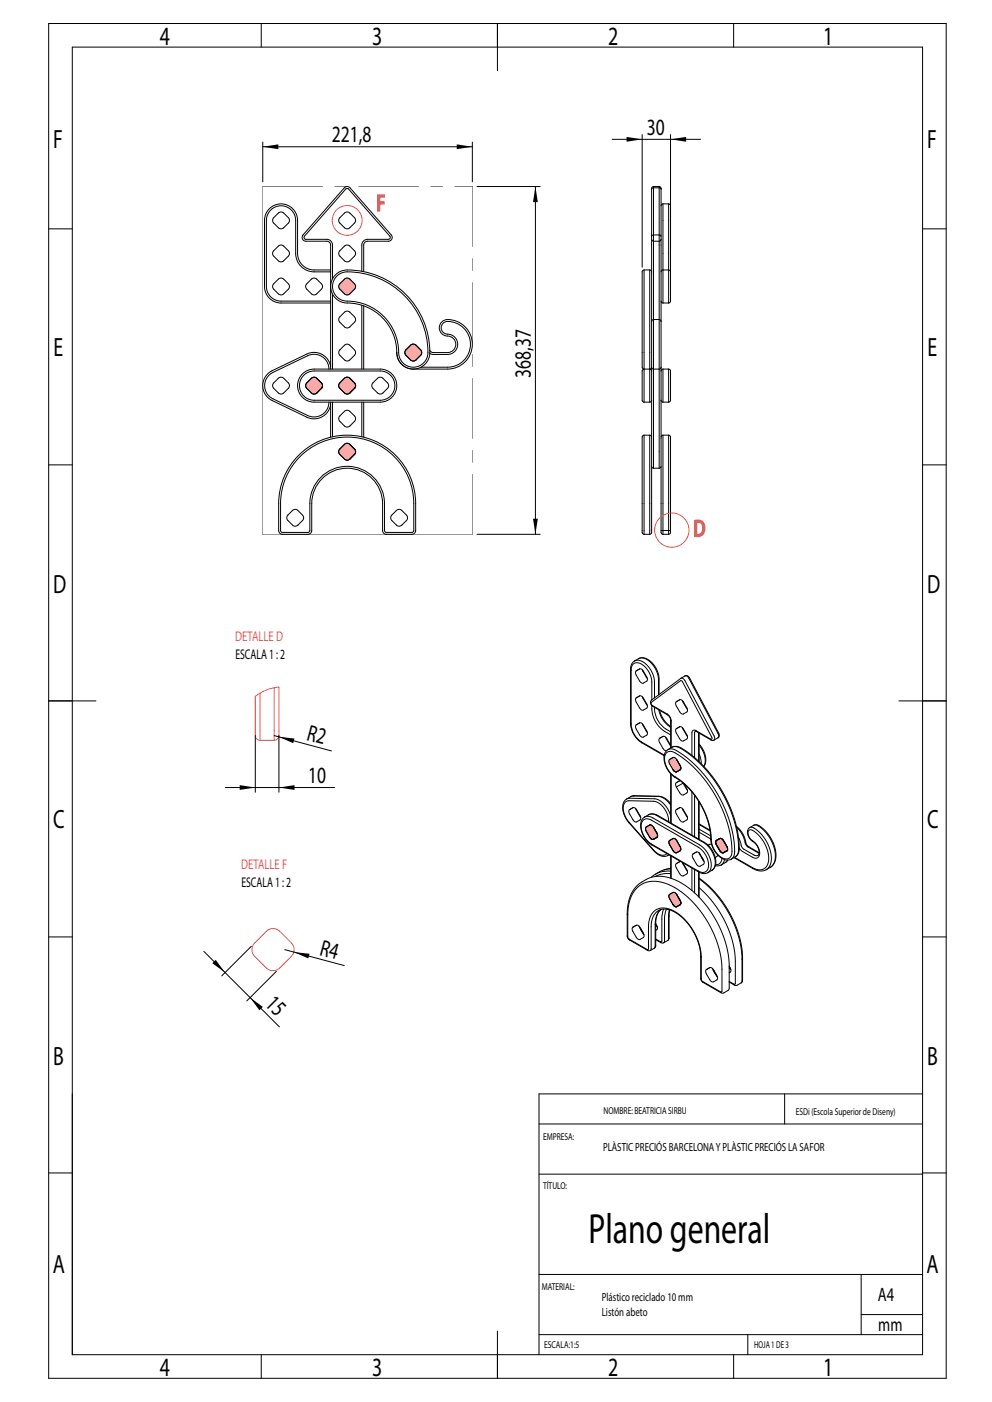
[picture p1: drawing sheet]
<svg xmlns="http://www.w3.org/2000/svg" width="210mm" height="297mm" viewBox="0 0 210 297" stroke-linecap="round" stroke-linejoin="round" font-family="sans-serif">
<!-- layer: 0 -->
<g fill="none" stroke="#000" stroke-width=".21">
<path d="M10.3 5h190v287h-190zM15.3 10h180v277h-180zM55.3 5v5M105.3 5v10M155.3 5v5M55.6 39.5v73.7h44.4M55.6 30.1v8.4M55.6 31.1h44.4M100 30.1v8.4M101 39.5h13.3M113.3 39.5v73.7M129.6 29.5h18.7"/>
<path d="M135.9 28.5v28.1M138.3 39.5h1.2M138.3 39.5l-.4 .4v72.9l-.4 .4M138.3 39.5v59.7M139.5 39.5l.4 .4v72.9l.4 .4M139.5 39.5v59.7M141.9 28.5v35.3l-.4 .4M10.3 48.5h5M58.9 45.1a.8 .8 0 0 1 1.2 0l.9 1a.8 .8 0 0 1 0 1.2l-.9 .9a.8 .8 0 0 1-1.2 0l-1-.9a.8 .8 0 0 1 0-1.2zM58.9 52.1a.8 .8 0 0 1 1.2 0l.9 1a.8 .8 0 0 1 0 1.2l-.9 .9a.8 .8 0 0 1-1.2 0l-1-.9a.8 .8 0 0 1 0-1.2zM58.9 59.1a.8 .8 0 0 1 1.2 0l.9 1a.8 .8 0 0 1 0 1.2l-.9 .9a.8 .8 0 0 1-1.2 0l-1-.9a.8 .8 0 0 1 0-1.2zM65.9 59.1a.8 .8 0 0 1 1.2 0l.9 1a.8 .8 0 0 1 0 1.2l-.9 .9a.8 .8 0 0 1-1.2 0l-1-.9a.8 .8 0 0 1 0-1.2z"/>
<path d="M70 57.6h-3.5a3.9 3.9 0 0 1-3.9-3.9v-7a3.1 3.1 0 0 0-3.1-3.1 3.1 3.1 0 0 0-3.1 3.1v14a3.1 3.1 0 0 0 3.1 3.1h10.5M70 57.2h-3.5a3.5 3.5 0 0 1-3.5-3.5v-7a3.5 3.5 0 0 0-3.5-3.5 3.5 3.5 0 0 0-3.5 3.5v14a3.5 3.5 0 0 0 3.5 3.5h10.5M71 58.2a4.2 4.2 0 0 1 4.2-.9 17.4 17.4 0 0 1 15.7 18.1 3.5 3.5 0 0 1-3.8 2.8 3.5 3.5 0 0 1-3.1-3.5 10.7 10.7 0 0 0-11.2-10.6 3.5 3.5 0 0 1-1.8-5.9zM71.6 58.3a4.2 4.2 0 0 1 3.5-.6 17 17 0 0 1 15.4 17.7 3.1 3.1 0 0 1-3.4 2.4 3.1 3.1 0 0 1-2.7-3.1 11.1 11.1 0 0 0-11.6-11 3.1 3.1 0 0 1-2.3-2.3 3.1 3.1 0 0 1 1.1-3.1zM71.9 46.1l1-1a.8 .8 0 0 1 1.2 0l.9 1a.8 .8 0 0 1 0 1.2l-.9 .9a.8 .8 0 0 1-1.2 0l-1-.9a.8 .8 0 0 1 0-1.2zM71.9 53.1l1-1a.8 .8 0 0 1 1.2 0l.9 1a.8 .8 0 0 1 0 1.2l-.9 .9a.8 .8 0 0 1-1.2 0l-1-.9a.8 .8 0 0 1 0-1.2zM76.6 57.5v-5.6a1.2 1.2 0 0 1 1.2-1.2h4.4a.4 .4 0 0 0 .4-.2 .4 .4 0 0 0-.1-.5l-8.7-9.9-.4-.2-8.9 10.1a.4 .4 0 0 0-.1 .5 .4 .4 0 0 0 .4 .2h4.4a1.2 1.2 0 0 1 1.2 1.2v7.2M77 57.5v-5.6a.8 .8 0 0 1 .8-.8h4.4a.8 .8 0 0 0 .8-.5 .8 .8 0 0 0-.2-.8l-8.7-10a.8 .8 0 0 0-1.2 0l-8.7 10a.8 .8 0 0 0-.2 .8 .8 .8 0 0 0 .8 .5h4.4a.8 .8 0 0 1 .8 .8v26.3M136.3 57.2l-.4 .4v20.2l.4 .4M136.3 57.2h1.2M136.3 57.2v28M137.5 57.2l.4 .4"/>
<path d="M137.5 57.2v28M139.9 50l-.4-.2h-1.2l-.4 .2M139.9 40.1l-.4-.3h-1.2l-.4 .3M139.9 50.7l-.4 .4h-1.2l-.4-.4M140.3 43.2h1.2M140.3 43.2l-.4 .4M140.3 43.2v21M141.5 43.2l.4 .4M141.5 43.2v21M141.9 57.6l-.4-.4h-1.2l-.4 .4M195.3 48.5h5M64 79.2a3.5 3.5 0 0 1 2.5-1h14a3.5 3.5 0 0 1 3.5 3.5 3.5 3.5 0 0 1-3.5 3.5h-14a3.5 3.5 0 0 1-3.2-2.2 3.5 3.5 0 0 1 .7-3.8z"/>
<path d="M64.6 79.3l1.2-.6 .7-.1h14a3.1 3.1 0 0 1 3.1 3.1 3.1 3.1 0 0 1-3.1 3.1h-14a3.1 3.1 0 0 1-2.9-2.1 3.1 3.1 0 0 1 1-3.4zM69.6 78.2a3.1 3.1 0 0 0-4.5-2.8l-7.4 3.5a3.1 3.1 0 0 0-1.7 2.8 3.1 3.1 0 0 0 1.8 2.8l7.3 3.5a3.1 3.1 0 0 0 4.5-2.8M70 77.7a3.5 3.5 0 0 0-5-2.7l-7.5 3.6a3.5 3.5 0 0 0-1.9 3.1 3.5 3.5 0 0 0 2 3.1l7.4 3.6a3.5 3.5 0 0 0 5-2.7M70.4 62.3v15.9M71.9 74.1l1-1a.8 .8 0 0 1 1.2 0l.9 1a.8 .8 0 0 1 0 1.2l-.9 .9a.8 .8 0 0 1-1.2 0l-1-.9a.8 .8 0 0 1 0-1.2zM71.9 67.1l1-1a.8 .8 0 0 1 1.2 0l.9 1a.8 .8 0 0 1 0 1.2l-.9 .9a.8 .8 0 0 1-1.2 0l-1-.9a.8 .8 0 0 1 0-1.2zM76.6 64.7v13.5M77 64.8v13.4M86.9 73.1a.8 .8 0 0 1 1.2 0l.9 1a.8 .8 0 0 1 0 1.2l-.9 .9a.8 .8 0 0 1-1.2 0l-1-.9a.8 .8 0 0 1 0-1.2zM91 74.2l.2 .3 .5 .2h3a1.75 1.75 0 0 0 1.8-1.8 1.75 1.75 0 0 0-1.8-1.7 1.75 1.75 0 0 1-1.7-1.8 1.75 1.75 0 0 1 1.7-1.7 5.3 5.3 0 0 1 5.3 5.2 5.3 5.3 0 0 1-5.3 5.3h-7.2a3.5 3.5 0 0 1-3.5-3.6M91 74.8l.7 .3h3a2.2 2.2 0 0 0 2.2-2.4 2.2 2.2 0 0 0-2.6-2 1.35 1.35 0 0 1-.9-1.5 1.35 1.35 0 0 1 1.3-1.1 4.8 4.8 0 0 1 4.9 4.8 4.8 4.8 0 0 1-4.9 4.9h-5.6M136.3 78.2l-.4 .4v6.2l.4 .4"/>
<path d="M136.3 78.2h1.2M137.6 78.2l.3 .4M139.9 68.1l-.4-.4h-1.2l-.4 .4M139.9 63.8l.4 .4M139.9 77.8l-.4 .4h-1.2l-.4-.4-.4 .4M140.3 78.2l-.4 .4M140.3 78.2h1.2M140.3 64.2h1.2M140.3 78.2v7M141.5 78.2l.4 .4v6.2l-.4 .4M141.5 78.2v7M10.3 98.5h5"/>
<path d="M57.9 81.1l1-1a.8 .8 0 0 1 1.2 0l.9 1a.8 .8 0 0 1 0 1.2l-.9 .9a.8 .8 0 0 1-1.2 0l-1-.9a.8 .8 0 0 1 0-1.2zM63 97.2a14.1 14.1 0 0 1 15.6-3.7 14.1 14.1 0 0 1 9 13.2l-.1 5.9-.3 .2h-5.4l-.4-.4v-5.7a7.9 7.9 0 0 0-7.9-7.9 7.9 7.9 0 0 0-7.9 7.9l-.1 5.9-.3 .2h-5.4l-.4-.4v-5.7a14 14 0 0 1 3.6-9.5zM64.9 81.1l1-1a.8 .8 0 0 1 1.2 0l.9 1a.8 .8 0 0 1 0 1.2l-.9 .9a.8 .8 0 0 1-1.2 0l-1-.9a.8 .8 0 0 1 0-1.2zM70 85.2v7.4M70.4 85.2v7.3M71.9 95.1l1-1a.8 .8 0 0 1 1.2 0l.9 1a.8 .8 0 0 1 0 1.2l-.9 .9a.8 .8 0 0 1-1.2 0l-1-.9a.8 .8 0 0 1 0-1.2zM71.9 81.1l1-1a.8 .8 0 0 1 1.2 0l.9 1a.8 .8 0 0 1 0 1.2l-.9 .9a.8 .8 0 0 1-1.2 0l-1-.9a.8 .8 0 0 1 0-1.2zM72.9 87.1a.8 .8 0 0 1 1.2 0l.9 1a.8 .8 0 0 1 0 1.2l-.9 .9a.8 .8 0 0 1-1.2 0l-1-.9a.8 .8 0 0 1 0-1.2zM76.6 85.2v7.3M77 85.2v7.4M78.9 81.1l1-1a.8 .8 0 0 1 1.2 0l.9 1a.8 .8 0 0 1 0 1.2l-.9 .9a.8 .8 0 0 1-1.2 0l-1-.9a.8 .8 0 0 1 0-1.2zM136.3 92.2h1.2"/>
<path d="M136.3 92.2l-.4 .4v20.2l.4 .4M136.3 85.2h1.2M136.3 92.2v21M137.5 92.2l.4 .4M137.5 92.2v21M137.9 98.8l.4 .4M137.9 84.8l-.4 .4M138.3 99.2h1.2M139.9 84.8l.4 .4M139.9 98.8l-.4 .4M140.3 92.2h1.2M140.3 92.2l-.4 .4"/>
<path d="M140.3 85.2h1.2M140.3 92.2v21M141.5 92.2l.4 .4v20.2l-.4 .4M141.5 92.2v21M195.3 98.5h5M60.9 109.1l1-1a.8 .8 0 0 1 1.2 0l.9 1a.8 .8 0 0 1 0 1.2l-.9 .9a.8 .8 0 0 1-1.2 0l-1-.9a.8 .8 0 0 1 0-1.2zM65.2 113.2a.8 .8 0 0 0 .8-.8v-5.7a7.5 7.5 0 0 1 7.5-7.5 7.5 7.5 0 0 1 7.5 7.5v5.7a.8 .8 0 0 0 .8 .8M82.9 109.1l1-1a.8 .8 0 0 1 1.2 0l.9 1a.8 .8 0 0 1 0 1.2l-.9 .9a.8 .8 0 0 1-1.2 0l-1-.9a.8 .8 0 0 1 0-1.2zM87.2 113.2a.8 .8 0 0 0 .8-.8 26.5 26.5 0 0 0-.7-10 14.5 14.5 0 0 0-16-10 14.5 14.5 0 0 0-12.3 14.3v5.7a.8 .8 0 0 0 .8 .8M101 113.2h13.3M136.3 113.2h1.2M139.9 112.4h2"/>
<path d="M140.3 113.2h1.2M135.2 139.5l-.9 .5a2.32 2.32 0 0 1 2.8 1 5.5 5.5 0 0 1 1.5 3.5v3.3M135.2 139.5a2.67 2.67 0 0 1 3.1 1.4l.7 1.3 .3 .9 .1 4.1M135.2 139.5a2.94 2.94 0 0 1 3.5 1.7 5.1 5.1 0 0 1 .8 2.6v3.3M10.3 148.5h10M54 155.8v12M58 155.8l12.2 3.3M59 155.8v12M133.5 153.2a5.2 5.2 0 0 0 2.4 4.2M133.5 141.8l.1 .1M133.5 153.2l.1 .2M133.5 141.8v11.4"/>
<path d="M133.6 153.4a4.7 4.7 0 0 0 2.2 3.8M133.6 141.9v11.5M133.6 141.9a1.34 1.34 0 0 1 .6-1.4 1.34 1.34 0 0 1 1.6 .2 4.8 4.8 0 0 1 2.2 3.8v3.8M134.4 140l-.7 .7-.2 1.1M134.6 142.2l.8-.5a.71 .71 0 0 1 .8 .5l.7 1.2a.71 .71 0 0 1 0 .9l-.7 .4a.71 .71 0 0 1-.8-.4l-.8-1.4zM134.6 147.9l.8-.5a.71 .71 0 0 1 .8 .5l.7 1.2a.71 .71 0 0 1 0 .9l-.7 .4a.71 .71 0 0 1-.8-.4l-.8-1.4zM134.6 153.6l.8-.5a.71 .71 0 0 1 .8 .5l.7 1.2a.71 .71 0 0 1 0 .9l-.7 .4a.71 .71 0 0 1-.8-.4l-.8-1.4zM135.8 157.2l.1 .2M135.8 157.2l4.8 2.8M135.9 157.4l4.7 2.7M136 141.9l1 1.8M136 147.6l1 1.8"/>
<path d="M136 153.3l1 1.9M138 149.5a6.2 6.2 0 0 0 4 6.2M138.1 149.5l-.3-.4 .1-.3 6.2-4.6h.2l6.4 12a.24 .24 0 0 1 .1 .3 .24 .24 0 0 1-.3 .1M138.1 149.5l.1 .1M138.1 149.5l3.1 1.8M138.2 149.6l3.1 1.8M138.6 149.8a5.5 5.5 0 0 0 3.4 5.2M139.5 150.4l.3 1.2 .7 1.1 1.4 1.3M139.6 150.5l.4 1.1a5.6 5.6 0 0 0 2 2.3M140.9 156.2l1.1 1.8-.9-1.5a.71 .71 0 0 0-.7-.5l-.8 .4a.71 .71 0 0 0 0 .9l.7 1.2a.71 .71 0 0 0 .8 .5M141.2 151.3l.1 .1M141.2 151.3l.5 .4 .4 1"/>
<path d="M141.3 151.4l.5 .6 .2 .6M141.4 158.8l.7-.2a13 13 0 0 1 5.8 4.2 27.2 27.2 0 0 1 7.6 18l-.2 .7-.5 .5M141.4 158.8l1-.6 .6-.1a13 13 0 0 1 5.7 4.2 27.5 27.5 0 0 1 7.7 17.6M141.4 158.8a2.97 2.97 0 0 0-.2 4 5 5 0 0 0 1.7 1.9M141.9 154h.1M142 152.6v5.9M142 154h-.1M142 152.6l.1 .1M142.1 152.7v5.7M142.2 158.3a2.46 2.46 0 0 1 2.8 .6l2.2 1.7 2.2 2.1 1.9 2.4 1.8 2.9 1.5 3.1 1 2.9 .7 2.9 .2 2.9M143.1 148.7l.8-.5a.71 .71 0 0 1 .8 .5l.7 1.2a.71 .71 0 0 1 0 .9l-.7 .4a.71 .71 0 0 1-.8-.4l-.8-1.4zM143.1 154.4l.8-.4a.71 .71 0 0 1 .8 .4l.7 1.2a.71 .71 0 0 1 0 1l-.7 .4a.71 .71 0 0 1-.8-.5l-.8-1.4z"/>
<path d="M144.2 143.7l-6.3 4.6a.85 .85 0 0 0 .3 1.3M144.2 143.7a.72 .72 0 0 1 .8 .5l6.2 11.7 .1 .6-.2 .3 .9-.5M144.2 143.7l.8-.5a.72 .72 0 0 1 .8 .5l6.2 11.7 .2 .6-.2 .3M144.5 148.4l1 1.9M144.5 154.1l1 1.8M145 143.2h.5l.5 .4 6.2 11.7 .1 .6-.3 .4M147.3 154.8a.52 .52 0 0 0-.6-.1 .52 .52 0 0 0-.2 .6v4.7M147.3 154.8l.1 .2M147.3 154.8l3.2 1.8M147.4 155l3.1 1.8M147.4 155l-.2-.1-.2 .4v5.2M147.9 155.2v6"/>
<path d="M148 155.3v6.1M148 159.7l.3 .8 .1 1.3M148 157.6l.4 .5a4.1 4.1 0 0 1 .6 4.3 4.3 4.3 0 0 0-1-4.5M150.5 156.6v.2M150.5 156.8h.6M190.3 148.5h10M47.7 166.8h23.1M132.6 169.3a2.97 2.97 0 0 0-.2 3.8l.8 1.2M132.6 169.3l.7-.2 5.2 .1a4.7 4.7 0 0 1 3.5 3.6M133.2 174.3l5.2 5.9M133.2 174.2v.1M133.2 174.2l5.2 5.9"/>
<path d="M133.2 171.6l.8-.5a.71 .71 0 0 1 .8 .5l.7 1.2a.71 .71 0 0 1 0 .9l-.7 .4a.71 .71 0 0 1-.8-.5l-.8-1.3zM133.5 168.8l-.8 .5M133.5 168.8h.1M134.1 168.6l-.6 .2M134.1 168.6l5.3 .1M134.3 168.6h-.2M134.3 168.6l5.2 .1h-.1M134.3 168.6l-.8 .2M134.6 171.3l1 1.8M136.4 173.1a3.1 3.1 0 0 0-.2 4 5 5 0 0 0 1.8 1.9M136.4 173.1l.8-.2 1 .4 9.9 5.7a4.9 4.9 0 0 1 2.3 5.3l-.5 .5M136.4 173.1h.1"/>
<path d="M136.7 175.2l.8-.4a.71 .71 0 0 1 .8 .4l.7 1.3a.71 .71 0 0 1 0 .9l-.7 .4a.71 .71 0 0 1-.8-.5l-.8-1.3zM137.3 172.6l.9-.2 1 .4M137.5 174.8h.1M137.9 178.8a4.3 4.3 0 0 1-1.9-4.8l.6-.5 1 .1 10.2 5.9a4.3 4.3 0 0 1 2 4.8l-.7 .5h-.6l-.7-.3M137.9 178.8l.1 .2M137.9 178.8l9.9 5.7M138 179l9.9 5.7M139 172.8l-.6-.3h-.7l-1.2 .6M139 172.8l9.9 5.7M139.2 172.8h-.2M139.2 172.8l9.9 5.7M139.4 168.7a3.7 3.7 0 0 1 2.6 1.8"/>
<path d="M139.5 168.7a3.6 3.6 0 0 1 2.5 1.5M141.6 174.1a4.4 4.4 0 0 0-3.2-4.4l-5.3-.1a1.48 1.48 0 0 0-1.1 2l.4 1.4 .8 1.2M142 163.9v10.4M142.1 164v10.4M142.5 160.5l-.7 .4a.71 .71 0 0 0 0 .9l.7 1.2a.71 .71 0 0 0 .8 .5l.7-.4a.71 .71 0 0 0 0-.9l-.7-1.2a.71 .71 0 0 0-.8-.5M142.9 164.5a4.3 4.3 0 0 1-2-4.8l.4-.4 .6-.1a11.2 11.2 0 0 1 4.9 3.2 26.6 26.6 0 0 1 8.1 18.4 1.29 1.29 0 0 1-.8 1.1 1.29 1.29 0 0 1-1.3-.2 4.8 4.8 0 0 1-2.2-3.8M142.9 164.5a17 17 0 0 1 7.7 13.4M142.9 164.5v.2M142.9 164.7l1.5 1 1.4 1.3 1.2 1.4 1.2 1.8 1 2 .7 2 .4 1.9 .2 1.6M143.1 171.6l.8-.5a.71 .71 0 0 1 .8 .5l.7 1.2a.71 .71 0 0 1 0 .9l-.7 .4a.71 .71 0 0 1-.8-.5l-.8-1.3zM143.2 166.7l1.4-.8 .9 1.5M144 165.4l-.8 .4a.71 .71 0 0 0 0 .9"/>
<path d="M144.5 171.3l1 1.8M144.8 166l.6 1.1a.71 .71 0 0 1 0 .9l-.7 .4a.71 .71 0 0 1-.8-.5l-.7-1.2M146.5 167.8v9.1M147 168.5v8.7M147.9 169.7v8M148 174.5l2.3 1.4M148 174.7l2.3 1.3M148 169.9v7.9M148 175.7l2.4 1.4M148 176.3l2.5 1.4M148.9 178.5a4.9 4.9 0 0 1 2.3 5.3l-.4 .5-.9 .5M149.1 178.5h-.2"/>
<path d="M149.1 178.5a4.7 4.7 0 0 1 2.2 5.3l-.6 .5M150.5 177.7a4.8 4.8 0 0 0 3.4 4.5l.9-.2M150.5 177.7l.1 .2M150.7 178.9l-.3-.1-.5 .3M152.4 177.6a.71 .71 0 0 1 .8 .5l.7 1.2a.7 .7 0 0 1 0 .9M152.4 177.6l-.7 .4a.71 .71 0 0 0 0 1l.7 1.2a.71 .71 0 0 0 .8 .4l.7-.4M152.4 177.6h.1M155.9 175l1.3 1.6 .7 1.8M155.9 175.3l1.2 1.5 .6 1.7M156.3 177.4l.7 1.9 .2 .4 2.4 1.4a.77 .77 0 0 0 1-.1 .77 .77 0 0 0 0-1l-.5-1-.7-.7M156.4 179.9l-.3 1.1-.5 .5M156.5 179.8l-.1 .1"/>
<path d="M156.5 179.8l-.2 1-.7 .7M157.7 178.5l.2 .5 .4 .4M157.9 178.4l.2 .6 .4 .4M157.9 178.4l-.2 .1M158.3 179.4l2.1 1.2M158.5 179.4h-.2M158.5 179.4l2.1 1.2M158.7 175.3a2.26 2.26 0 0 1 2.2 1.1 7.1 7.1 0 0 1 2.1 7l-.8 .8M158.7 175.3a1.88 1.88 0 0 0 .7 3M159.3 178.1a1.56 1.56 0 0 1-.6-2.3 3.6 3.6 0 0 1 2.6 1.9 5.8 5.8 0 0 1 1 5.7 2.05 2.05 0 0 1-3 .4M159.3 178.1a2.75 2.75 0 0 1 1.2 3.5l-.4 .2-.8-.2-2.1-1.2-.7-.8M159.3 178.1l.1 .2"/>
<path d="M159.6 174.8l-.9 .5M159.6 174.8h.6l.2 .1M159.6 174.8l.5-.1 .5 .2M160.4 174.9a7.7 7.7 0 0 1 3.6 7.6l-.3 .7-.6 .5M160.6 174.9l1.1 .8 1 1.1 .8 1.3 .5 1.4a3.7 3.7 0 0 1-1 4.3M160.6 174.9h-.2M10.3 198.5h5M132.8 198.3l.1 .4 .4 .4M132.8 193.6l.1 .2M132.8 198.3l.1 .2M132.8 193.6v4.7M132.9 193.8a7.2 7.2 0 0 1 2.9-6.5 6.9 6.9 0 0 1 7.1 .7 22 22 0 0 1 9.9 17.3v4.8h-.2l-3.9-2.2"/>
<path d="M132.9 198.5l.3 .4M132.9 193.8v4.7M133.2 198.9l.1 .2M133.2 198.9l3.8 2.2M133.3 199.1l3.8 2.2M133.9 196.5l.8-.5a.71 .71 0 0 1 .8 .5l.7 1.2a.71 .71 0 0 1 0 .9l-.7 .4a.71 .71 0 0 1-.8-.4l-.8-1.4zM135.3 196.2l1 1.8M135.7 196.8l-.1-.1 .1 .3M135.7 196.9l.2 .4M135.8 197.2l.3 .3M135.9 186.8a7.5 7.5 0 0 0-3.1 6.8M136 197.4l.1 .1"/>
<path d="M137.7 185.9l-1.8 .9M137.8 185.9a9.3 9.3 0 0 1 8.2 2.4l1.8 1.5 1.4 1.6 1.5 2.1 1.3 2.2 1 2.3 .8 2.3 .4 2.3 .2 2.1M138.4 180.2a2.64 2.64 0 0 0 3 1M138.4 180.1v.1M138.4 180.1a2.04 2.04 0 0 0 2.7 .8l.1-.1M138.7 195.8v4.7M138.8 195.7l.2 .4a.66 .66 0 0 1-.2 1M138.8 195.7l-.1 .1M138.8 199.1l1.1 .6M138.8 195.7v4.6M138.8 195.9l.1 .2M138.8 198.9l1 .6"/>
<path d="M138.9 196.1l-.1 .1M138.9 196.1l.3 .3M139.8 199.5l.1 .2M139.9 192.7a4 4 0 0 0-1.1 3M139.9 192.7l-.6 .6-.4 .9-.2 1.6M139.9 199.7h.6M140.5 192.6l-.4 1.7v5.1l-.3 .1M140.6 184.3l1.4-.3-1.7 .4-1.6 .8M141.1 192.6l-.4 1.7v5l-.2 .4M141.4 199.2l-.9 .5M141.4 181.2h.1M141.5 194.2v4.7"/>
<path d="M141.5 198.9l-.1 .3M141.6 181.1l-.2 .1M141.6 198.7l-.2 .5M141.6 194l-.1 .2M141.6 198.7l-.1 .2M141.6 194v4.7M141.7 189.5l.8-.4a.71 .71 0 0 1 .8 .4l.7 1.2a.71 .71 0 0 1 0 1l-.7 .4a.71 .71 0 0 1-.8-.5l-.8-1.3zM141.7 192.7l-.2 1.5M141.8 192.8l-.2 1.2M142 184.5a5.2 5.2 0 0 0-4.1 1.3M142 185.1h-1.7l-1.6 .6M142 181.3v4.7"/>
<path d="M142.1 181.4v4.7M142.5 189.1h.1M144.1 182.5l-.9 .4a.7 .7 0 0 0 0 1l.7 1.2a.71 .71 0 0 0 .8 .4l.7-.4a.71 .71 0 0 0 0-.9l-.9-1.5 1 1.8M146.5 183.9v4.8M147 184.2v4.9M147.4 180.5l-.7 .4a.71 .71 0 0 0 0 .9l.7 1.2a.71 .71 0 0 0 .8 .5l.7-.4a.71 .71 0 0 0 0-.9l-.7-1.2a.71 .71 0 0 0-.8-.5M147.8 184.5l.1 .2M147.9 184.7v5.3M147.9 184.7l1.1 .4 .9-.3M148 180.7l1.1 1.8M148 180.7h.1M148 184.8v5.3"/>
<path d="M148 186.2a22.9 22.9 0 0 1 9.1 17M148 186l1.9 1.6 1.7 1.7 1.6 2 1.3 2.2 1.2 2.5 .8 2.4 .5 2.3 .2 2.3M148 188.1a22.4 22.4 0 0 1 7.7 15.6v4.7l-.3 .1M148.5 181.7l.2 .1M148.6 181.9l.2 .1M151.9 181.1l-.2 .4-.3 .2M152.7 183.2h.1M152.7 183.2l-.6 .2h-.7M152.8 181.8a1.25 1.25 0 0 1-1.3 1.4M153.4 182.1l-.2 .6-.5 .5M153.5 182.7l-.8 .5M153.6 182.7h-.1"/>
<path d="M153.9 180.2h.1M154 182.2l-.4 .5M154.1 182.2l-.5 .5M154.8 182h.1M155.4 181.7l4 2.3M155.5 181.6l3.8 2.2M155.6 181.5l-.8 .5M159.3 183.8l.1 .2M159.4 184a2.84 2.84 0 0 0 2.8 .2M160.4 180.6l.3 .1M160.6 180.6h.1M160.6 180.6h-.2"/>
<path d="M163.1 183.7l-.9 .5M195.3 198.5h5M43.2 201.5l16 16M53.2 200.5l-6.3 6.2M58.5 205.8l-6.3 6.2M60.3 201.2l12.6 3.4M137 201.1h.3v-4.8a3.5 3.5 0 0 1 2.8-3.9 7.7 7.7 0 0 1 6 3.8 12 12 0 0 1 2.4 6.6M137 201.1l.1 .2M137.1 201.3h.6M137.7 201.3l.1-.3v-4.7a3.3 3.3 0 0 1 2.1-3.6 6.1 6.1 0 0 1 5.5 2.6l1.2 1.7 .9 1.8 .6 1.9 .2 1.9M138.7 200.5l-.2 .4-.8 .4M138.8 200.3l-.3 .6"/>
<path d="M138.8 200.3l-.1 .2M148.3 207.3l.2 .4 .3 .4M148.3 202.6l.2 .2M148.3 207.3l.2 .1M148.3 202.6v4.7M148.5 207.4l.2 .5M148.5 202.8v4.6M148.7 207.9l.1 .2M149.5 205.5l.7-.5a.71 .71 0 0 1 .8 .5l.7 1.2a.71 .71 0 0 1 0 .9l-.7 .4a.71 .71 0 0 1-.8-.5l-.7-1.3zM150.8 205.2l1.1 1.8M151.2 205.7v-.1v.4M151.3 205.9l.2 .3"/>
<path d="M151.4 206.2l.2 .3v-.1M154.4 204.7l.2 .3a.66 .66 0 0 1-.2 1.1M154.4 204.7v4.6l-.3 .5-1 .6h-.3l-4-2.3M154.4 208l1.1 .7M154.4 204.9l.1 .2M154.4 207.9l1 .6M154.5 205.1l.2 .3M154.5 205.1l-.1 .1M155.4 208.5l.1 .2M156.9 208.2l-1 .5h-.4M157.1 203.2v4.6M157.1 207.8l-.2 .4"/>
<path d="M157.2 207.7l-.3 .5M157.2 203l-.1 .2M157.2 207.7l-.1 .1M157.2 203v4.7M114.1 238.1h81.2M166.1 231.7v6.4M195.3 231.7h-81.2v55.3M10.3 248.5h5M114.1 248.7h81.2M195.3 248.5h5M114.1 270h81.2M182.3 270v12.7"/>
<path d="M182.3 278.5h13M55.3 287v5M105.3 282v10M114.1 282.7h81.2M155.3 287v5M158.3 282.7v4.3"/>
</g>
<path d="M55.6 39.5h44.4M100 113.2v-73.7" fill="none" stroke="#000" stroke-width=".21" stroke-dasharray="12.7 2.5 2.5 2.5"/>
<path d="M55.6 31.1l3.3-.5v1zM96.7 30.6l3.3 .5-3.3 .5zM113.3 39.5l.6 3.3h-1.1zM132.6 29l3.3 .5-3.3 .5zM141.9 29.5l3.3-.5v1zM112.8 109.9h1.1l-.6 3.3zM59 156.1l3.3 .4-.2 .9zM50.7 166.3l3.3 .5-3.3 .5zM59 166.8l3.3-.5v1zM44.9 204.1l.8-.8 1.9 2.7zM52.9 211.3l2.7 2-.7 .7zM62.2 201.7l3.3 .4-.2 .9z" fill="#000"/>
<g fill="none" stroke="#f25451" stroke-width=".21">
<path d="M55 146.8v10M55 156.8h3M58 156.8a1 1 0 0 0 1-1v-10.2a9.1 9.1 0 0 0-5 1.9v8.3a1 1 0 0 0 1 1M58 145.7v11.1M56.4 197.3a2 2 0 0 1 2.8 0l2.5 2.5a2 2 0 0 1 0 2.8l-2.5 2.5a2 2 0 0 1-2.8 0l-2.5-2.5a2 2 0 0 1 0-2.8z"/>
<circle cx="73.5" cy="46.7" r="3.2"/>
<circle cx="142.2" cy="112.3" r="3.6"/>
</g>
<path d="M80 41.3h1.3v.4h-1v1.1h1v.4h-1v1.5h-.3zM147.1 110.3a1.52 1.52 0 0 1 1.7 .3 1.52 1.52 0 0 1 .3 1.6 1.5 1.5 0 0 1-2 1.4zM147.4 110.6h.2a1.05 1.05 0 0 1 1.2 1.3 1.14 1.14 0 0 1-1.4 1.4z" fill="none" stroke="#f25451" stroke-width=".35"/>
<path d="M71.9 60.1l1-1a.8 .8 0 0 1 1.2 0l.9 1a.8 .8 0 0 1 0 1.2l-.9 .9a.8 .8 0 0 1-1.2 0l-1-.9a.8 .8 0 0 1 0-1.2z" fill="#f25451"/>
<path d="M72.9 59.1a.8 .8 0 0 1 1.2 0l.9 1a.8 .8 0 0 1 0 1.2l-.9 .9a.8 .8 0 0 1-1.2 0l-1-.9a.8 .8 0 0 1 0-1.2zM71.9 60.1l1-1a.8 .8 0 0 1 1.2 0l.9 1a.8 .8 0 0 1 0 1.2l-.9 .9a.8 .8 0 0 1-1.2 0l-1-.9a.8 .8 0 0 1 0-1.2z" fill="none" stroke="#000" stroke-width=".21"/>
<path d="M64.9 81.1l1-.9a.8 .8 0 0 1 1.2 0l.9 .9a.8 .8 0 0 1 0 1.2l-.9 1a.8 .8 0 0 1-1.2 0l-1-1a.8 .8 0 0 1 0-1.2z" fill="#f25451"/>
<path d="M64.9 81.1l1-.9a.8 .8 0 0 1 1.2 0l.9 .9a.8 .8 0 0 1 0 1.2l-.9 1a.8 .8 0 0 1-1.2 0l-1-1a.8 .8 0 0 1 0-1.2zM67.1 80.2l.9 .9a.8 .8 0 0 1 0 1.2l-.9 1" fill="none" stroke="#000" stroke-width=".21"/>
<path d="M71.9 81.1l1-1a.8 .8 0 0 1 1.2 0l.9 1a.8 .8 0 0 1 0 1.2l-.9 .9a.8 .8 0 0 1-1.2 0l-1-.9a.8 .8 0 0 1 0-1.2z" fill="#f25451"/>
<path d="M71.9 81.1l1-1a.8 .8 0 0 1 1.2 0l.9 1a.8 .8 0 0 1 0 1.2l-.9 .9a.8 .8 0 0 1-1.2 0l-1-.9a.8 .8 0 0 1 0-1.2zM74.1 80.1l.9 1a.8 .8 0 0 1 0 1.2l-.9 .9" fill="none" stroke="#000" stroke-width=".21"/>
<path d="M71.9 95.1l1-1a.8 .8 0 0 1 1.2 0l.9 1a.8 .8 0 0 1 0 1.2l-.9 .9a.8 .8 0 0 1-1.2 0l-1-.9a.8 .8 0 0 1 0-1.2z" fill="#f25451"/>
<path d="M71.9 95.1l1-1a.8 .8 0 0 1 1.2 0l.9 1a.8 .8 0 0 1 0 1.2l-.9 .9a.8 .8 0 0 1-1.2 0l-1-.9a.8 .8 0 0 1 0-1.2zM74.1 94.1l.9 1a.8 .8 0 0 1 0 1.2l-.9 .9" fill="none" stroke="#000" stroke-width=".21"/>
<path d="M141.7 178.1l.8-.5a.71 .71 0 0 1 .8 .5l.7 1.2a.7 .7 0 0 1 0 .9l-.7 .4a.71 .71 0 0 1-.8-.4l-.8-1.4z" fill="#f25451"/>
<path d="M141.7 178.1l.8-.5a.71 .71 0 0 1 .8 .5l.7 1.2a.7 .7 0 0 1 0 .9l-.7 .4a.71 .71 0 0 1-.8-.4l-.8-1.4zM141.7 178.1l.8-.5a.71 .71 0 0 1 .8 .5l.7 1.2a.71 .71 0 0 1 0 .9l-.7 .4a.71 .71 0 0 1-.8-.4l-.8-1.4zM142.5 177.6h.1" fill="none" stroke="#000" stroke-width=".21"/>
<path d="M136.8 175.3l.8-.5a.71 .71 0 0 1 .8 .5l.7 1.2a.7 .7 0 0 1 0 .9l-.7 .4a.71 .71 0 0 1-.8-.5l-.8-1.3z" fill="#f25451"/>
<path d="M136.8 175.3l.8-.5a.71 .71 0 0 1 .8 .5l.7 1.2a.7 .7 0 0 1 0 .9l-.7 .4a.71 .71 0 0 1-.8-.5l-.8-1.3zM138.4 175.3l.7 1.2a.71 .71 0 0 1 0 .9l-.7 .4a.71 .71 0 0 1-.8-.5" fill="none" stroke="#000" stroke-width=".21"/>
<path d="M141.7 189.5l.8-.4a.71 .71 0 0 1 .8 .4l.7 1.2a.7 .7 0 0 1 0 1l-.7 .4a.71 .71 0 0 1-.8-.5l-.8-1.4z" fill="#f25451"/>
<path d="M141.7 189.5l.8-.4a.71 .71 0 0 1 .8 .4l.7 1.2a.7 .7 0 0 1 0 1l-.7 .4a.71 .71 0 0 1-.8-.5l-.8-1.4zM143.3 189.5l.7 1.2a.71 .71 0 0 1 0 1l-.7 .4a.71 .71 0 0 1-.8-.5" fill="none" stroke="#000" stroke-width=".21"/>
<path d="M141.7 161l.8-.5a.71 .71 0 0 1 .8 .5l.7 1.2a.7 .7 0 0 1 0 .9l-.7 .4a.71 .71 0 0 1-.8-.5l-.8-1.3z" fill="#f25451"/>
<path d="M141.7 161l.8-.5a.71 .71 0 0 1 .8 .5l.7 1.2a.7 .7 0 0 1 0 .9l-.7 .4a.71 .71 0 0 1-.8-.5l-.8-1.3zM143.3 161l.7 1.2a.71 .71 0 0 1 0 .9l-.7 .4a.71 .71 0 0 1-.8-.5" fill="none" stroke="#000" stroke-width=".21"/>
<path d="M151.6 178.1l.8-.5a.71 .71 0 0 1 .8 .5l.7 1.2a.7 .7 0 0 1 0 .9l-.7 .4a.71 .71 0 0 1-.8-.4l-.8-1.4z" fill="#f25451"/>
<path d="M151.6 178.1l.8-.5a.71 .71 0 0 1 .8 .5l.7 1.2a.7 .7 0 0 1 0 .9l-.7 .4a.71 .71 0 0 1-.8-.4l-.8-1.4zM151.6 178.1l.8-.5a.71 .71 0 0 1 .8 .5l.7 1.2a.71 .71 0 0 1 0 .9l-.7 .4a.71 .71 0 0 1-.8-.4l-.8-1.4zM152.4 177.6h.1" fill="none" stroke="#000" stroke-width=".21"/>
<path d="M85.9 74.1l1-1a.8 .8 0 0 1 1.2 0l.9 1a.8 .8 0 0 1 0 1.2l-.9 .9a.8 .8 0 0 1-1.2 0l-1-.9a.8 .8 0 0 1 0-1.2z" fill="#f25451"/>
<path d="M85.9 74.1l1-1a.8 .8 0 0 1 1.2 0l.9 1a.8 .8 0 0 1 0 1.2l-.9 .9a.8 .8 0 0 1-1.2 0l-1-.9a.8 .8 0 0 1 0-1.2z" fill="none" stroke="#000" stroke-width=".21"/>
<text font-size="9" x="124.6" y="263.3">Plano general</text>
<g font-size="5.6">
<text x="33.8" y="9.6">4</text>
<text x="78.8" y="9.5">3</text>
<text x="128.8" y="9.5">2</text>
<text x="174.3" y="9.5">1</text>
<text x="11.3" y="31.3">F</text>
<text x="196.3" y="31.3">F</text>
<text x="11.3" y="75.5">E</text>
<text x="196.3" y="75.5">E</text>
<text x="11.3" y="125.5">D</text>
<text x="196.3" y="125.5">D</text>
<text x="11.3" y="175.5">C</text>
<text x="196.3" y="175.5">C</text>
<text x="11.3" y="225.5">B</text>
<text x="196.3" y="225.5">B</text>
<text x="11.2" y="269.7">A</text>
<text x="196.2" y="269.7">A</text>
<text x="33.8" y="291.6">4</text>
<text x="78.8" y="291.5">3</text>
<text x="128.8" y="291.5">2</text>
<text x="174.3" y="291.5">1</text>
</g>
<g font-size="4.9">
<text x="136.9" y="28.6">30</text>
<text x="70.3" y="30.1">221,8</text>
<text x="79.7" y="44.7">F</text>
<text x="112.4" y="80" transform="rotate(-90 112.4 80)">368,37</text>
<text x="146.8" y="113.6">D</text>
<text x="64.8" y="156.7" transform="rotate(15 64.8 156.7)">R2</text>
<text x="65.2" y="165.9">10</text>
<text x="67.5" y="202.3" transform="rotate(15 67.5 202.3)">R4</text>
<text x="55.9" y="212.9" transform="rotate(45 55.9 212.9)">15</text>
</g>
<g font-size="4.1">
<text x="185.8" y="275.6">A4</text>
<text x="185.9" y="282">mm</text>
</g>
<g font-size="3" fill="#f25451">
<text x="49.8" y="135.8">DETALLE D</text>
<text x="51.1" y="184.1">DETALLE F</text>
</g>
<g font-size="3">
<text x="49.8" y="139.6">ESCALA 1 : 2</text>
<text x="51.1" y="187.9">ESCALA 1 : 2</text>
</g>
<g font-size="2.5">
<text x="127.7" y="243.9">PLÀSTIC PRECIÓS BARCELONA Y PLÀSTIC PRECIÓS LA SAFOR</text>
<text x="127.4" y="275.7">Plástico reciclado 10 mm</text>
<text x="127.4" y="278.7">Listón abeto</text>
</g>
<g font-size="2.1">
<text x="127.7" y="236">NOMBRE: BEATRICIA SIRBU</text>
<text x="168.5" y="236.2">ESDi (Escola Superior de Diseny)</text>
<text x="115" y="241.5">EMPRESA:</text>
<text x="115" y="251.9">TÍTULO:</text>
<text x="114.7" y="273.3">MATERIAL:</text>
<text x="115.2" y="285.6">ESCALA:1:5</text>
<text x="159.6" y="285.6">HOJA 1 DE 3</text>
</g>
</svg>
